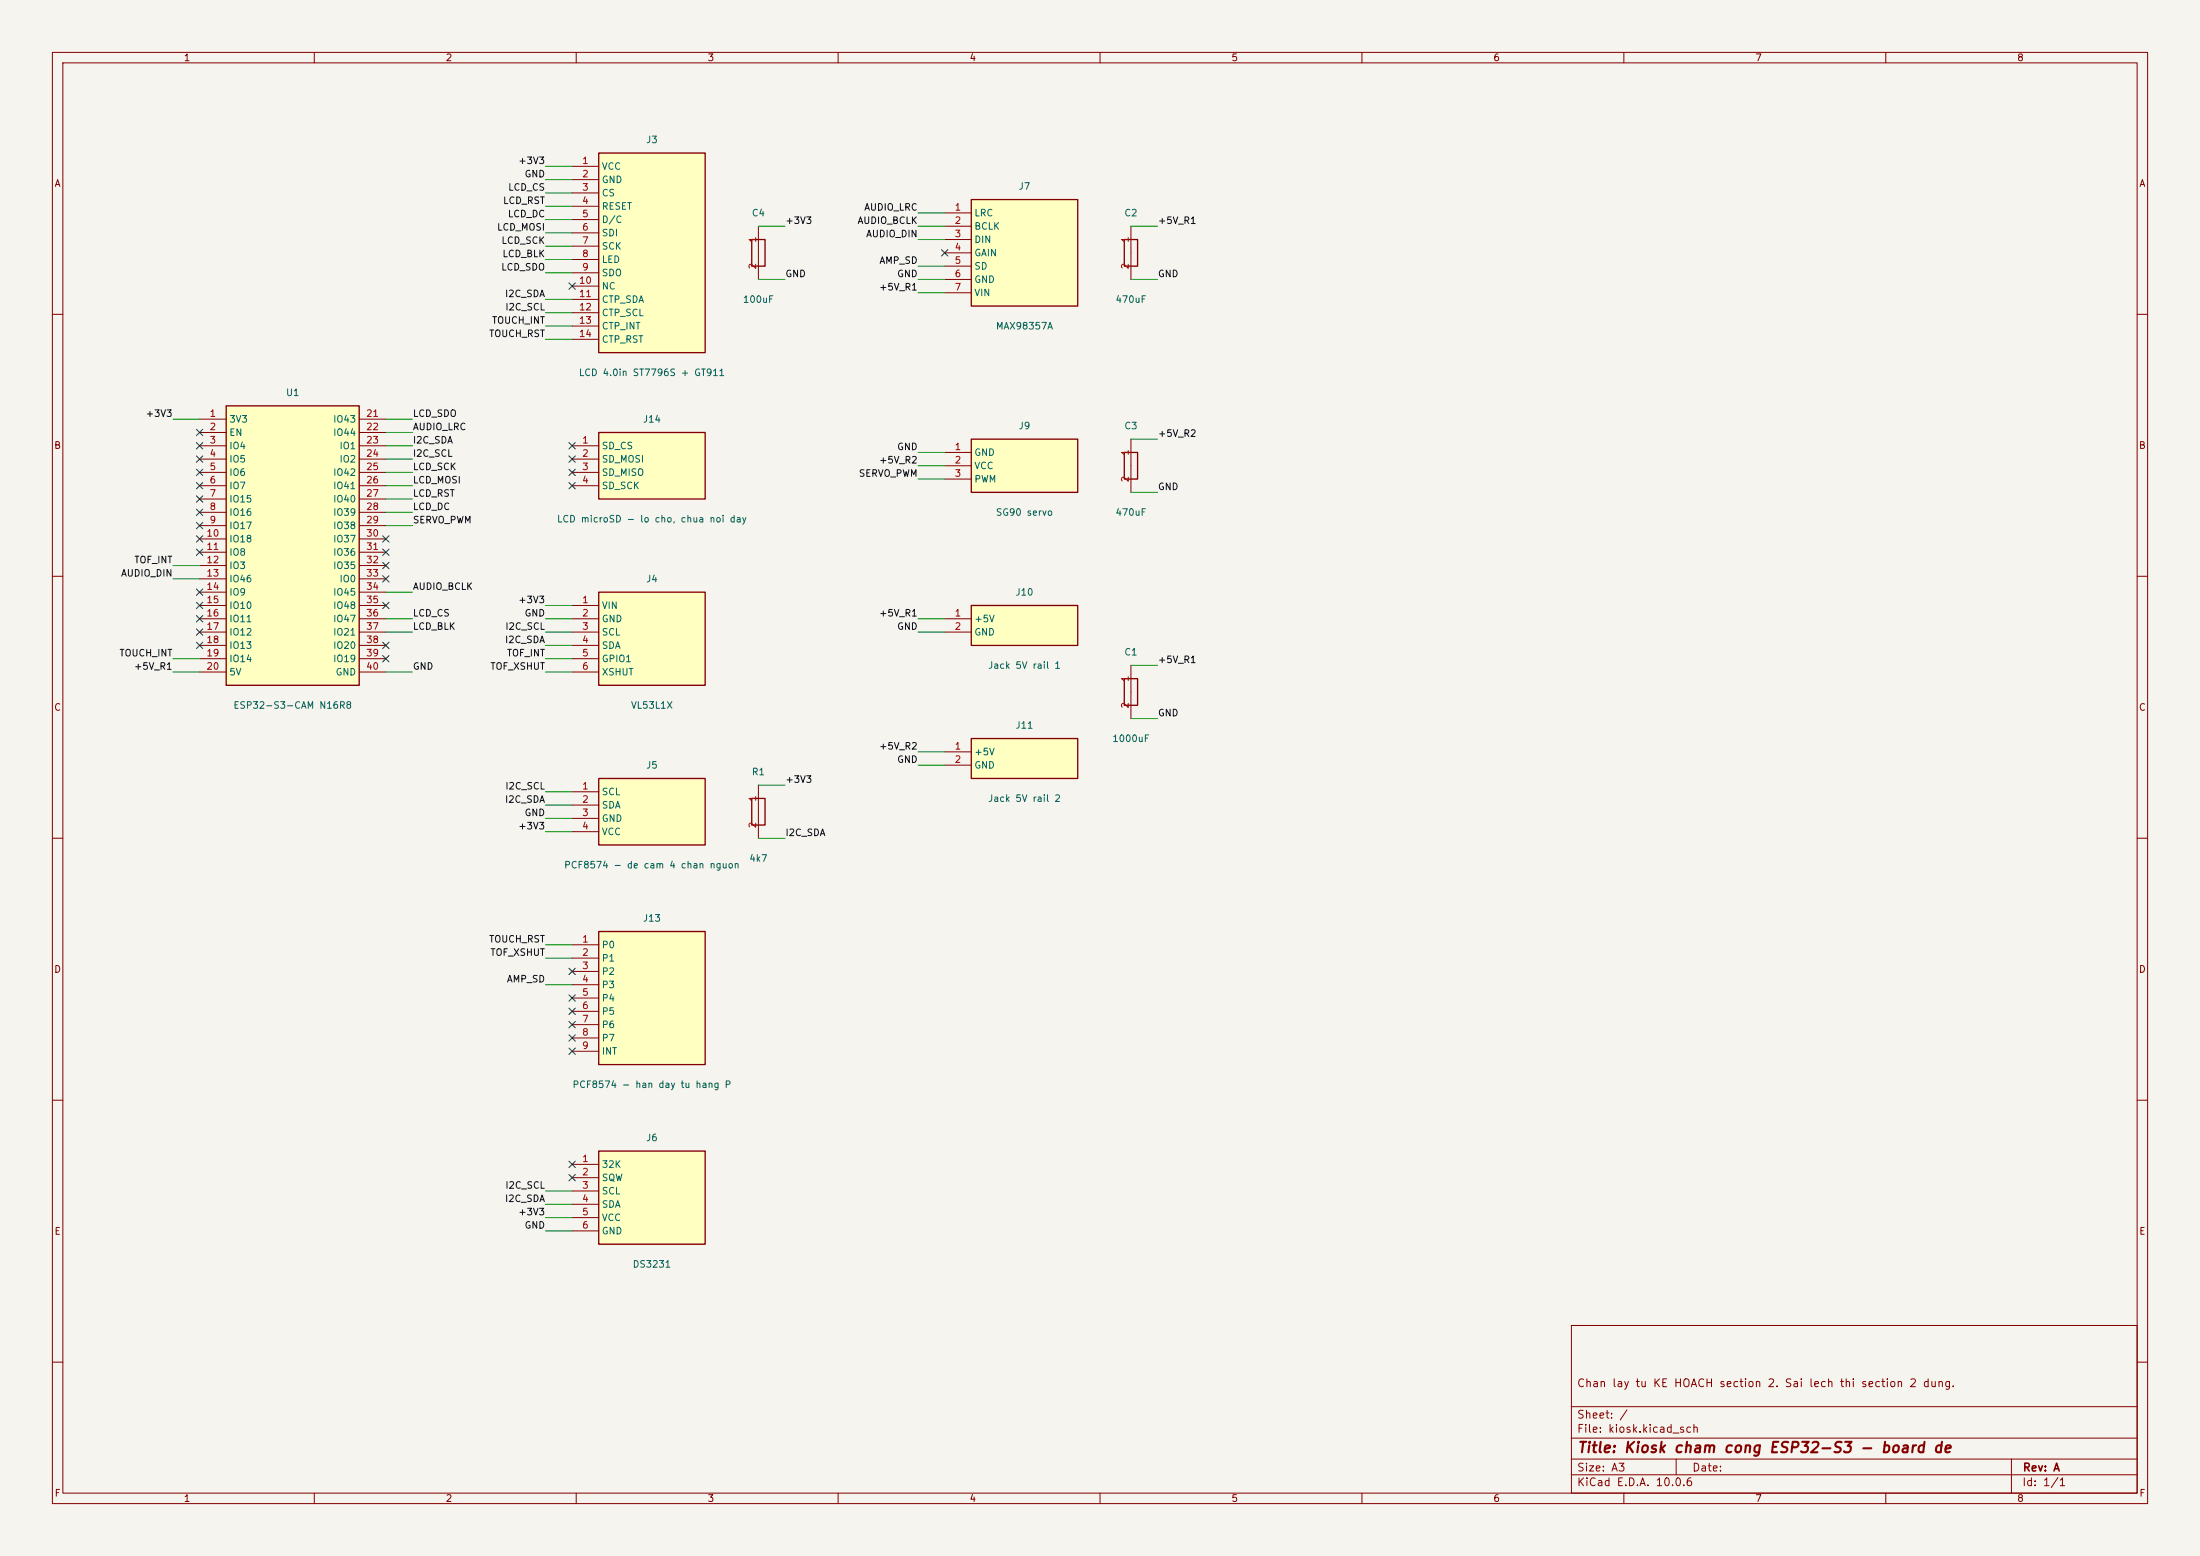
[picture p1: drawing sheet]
<svg xmlns="http://www.w3.org/2000/svg" width="420mm" height="297mm" viewBox="0 0 420 297" stroke-linecap="round" stroke-linejoin="round" font-family="sans-serif">
<path d="M0 0h420v297h-420z" fill="#f5f4ef" stroke="#f5f4ef" stroke-width=".19"/>
<g fill="none" stroke="#840000" stroke-width=".19">
<path d="M10 10h400v277h-400zM12 12h396v273h-396zM60 10v2M110 10v2M160 10v2M210 10v2M260 10v2M310 10v2M360 10v2M10 60h2M408 60h2M10 110h2"/>
<path d="M408 110h2M10 160h2M408 160h2M10 210h2M408 210h2M300 253h108v32h-108zM10 260h2M300 278.5h108M300 274.5h108M300 268.5h108M320 278.5v3M384 278.5v6.5"/>
<path d="M408 260h2M60 285v2M110 285v2M160 285v2M210 285v2M260 285v2M300 281.5h108M310 285v2M360 285v2"/>
</g>
<path d="M185.4 38.1h20.3v20.3h-20.3z" fill="#ffffc2"/>
<path d="M185.4 38.1h20.3v20.3h-20.3zM143.5 45.7h2.5v5.1h-2.5z" fill="none" stroke="#840000" stroke-width=".25"/>
<path d="M144.8 43.2v10.1M180.3 40.6h5.1M180.3 43.2h5.1M180.3 45.7h5.1M180.3 48.3h5.1M180.3 50.8h5.1M180.3 53.3h5.1M180.3 55.9h5.1" fill="none" stroke="#840000" stroke-width=".19"/>
<path d="M114.3 219.7h20.3v17.8h-20.3z" fill="#ffffc2"/>
<path d="M114.3 219.7h20.3v17.8h-20.3z" fill="none" stroke="#840000" stroke-width=".25"/>
<path d="M109.2 222.2h5.1M109.2 224.8h5.1M109.2 227.3h5.1M109.2 229.9h5.1M109.2 232.4h5.1M109.2 234.9h5.1" fill="none" stroke="#840000" stroke-width=".19"/>
<path d="M114.3 177.8h20.3v25.4h-20.3z" fill="#ffffc2"/>
<path d="M114.3 177.8h20.3v25.4h-20.3z" fill="none" stroke="#840000" stroke-width=".25"/>
<path d="M109.2 180.3h5.1M109.2 182.9h5.1M109.2 185.4h5.1M109.2 188h5.1M109.2 190.5h5.1M109.2 193h5.1M109.2 195.6h5.1M109.2 198.1h5.1M109.2 200.7h5.1" fill="none" stroke="#840000" stroke-width=".19"/>
<path d="M114.3 113h20.3v17.8h-20.3z" fill="#ffffc2"/>
<path d="M114.3 113h20.3v17.8h-20.3zM143.5 152.4h2.5v5.1h-2.5z" fill="none" stroke="#840000" stroke-width=".25"/>
<path d="M109.2 115.6h5.1M109.2 118.1h5.1M109.2 120.7h5.1M109.2 123.2h5.1M109.2 125.7h5.1M109.2 128.3h5.1M144.8 149.9v10.1" fill="none" stroke="#840000" stroke-width=".19"/>
<path d="M43.2 77.5h25.4v53.3h-25.4z" fill="#ffffc2"/>
<path d="M43.2 77.5h25.4v53.3h-25.4z" fill="none" stroke="#840000" stroke-width=".25"/>
<g fill="none" stroke="#840000" stroke-width=".19">
<path d="M38.1 80h5.1M38.1 82.6h5.1M38.1 85.1h5.1M38.1 87.6h5.1M38.1 90.2h5.1M38.1 92.7h5.1M38.1 95.3h5.1M38.1 97.8h5.1M68.6 80h5.1M68.6 82.6h5.1M68.6 85.1h5.1M68.6 87.6h5.1"/>
<path d="M68.6 90.2h5.1M68.6 92.7h5.1M68.6 95.3h5.1M68.6 97.8h5.1M38.1 100.3h5.1M38.1 102.9h5.1M38.1 105.4h5.1M38.1 108h5.1M38.1 110.5h5.1M38.1 113h5.1M38.1 115.6h5.1M38.1 118.1h5.1"/>
<path d="M68.6 100.3h5.1M68.6 102.9h5.1M68.6 105.4h5.1M68.6 108h5.1M68.6 110.5h5.1M68.6 113h5.1M68.6 115.6h5.1M68.6 118.1h5.1M38.1 120.7h5.1M38.1 123.2h5.1M38.1 125.7h5.1M38.1 128.3h5.1"/>
<path d="M68.6 120.7h5.1M68.6 123.2h5.1M68.6 125.7h5.1M68.6 128.3h5.1"/>
</g>
<path d="M185.4 115.6h20.3v7.6h-20.3z" fill="#ffffc2"/>
<path d="M185.4 115.6h20.3v7.6h-20.3z" fill="none" stroke="#840000" stroke-width=".25"/>
<path d="M180.3 118.1h5.1M180.3 120.7h5.1" fill="none" stroke="#840000" stroke-width=".19"/>
<path d="M114.3 148.6h20.3v12.7h-20.3z" fill="#ffffc2"/>
<path d="M114.3 148.6h20.3v12.7h-20.3z" fill="none" stroke="#840000" stroke-width=".25"/>
<path d="M109.2 151.1h5.1M109.2 153.7h5.1M109.2 156.2h5.1M109.2 158.8h5.1" fill="none" stroke="#840000" stroke-width=".19"/>
<path d="M114.3 29.2h20.3v38.1h-20.3z" fill="#ffffc2"/>
<path d="M114.3 29.2h20.3v38.1h-20.3z" fill="none" stroke="#840000" stroke-width=".25"/>
<g fill="none" stroke="#840000" stroke-width=".19">
<path d="M109.2 31.8h5.1M109.2 34.3h5.1M109.2 36.8h5.1M109.2 39.4h5.1M109.2 41.9h5.1M109.2 44.5h5.1M109.2 47h5.1M109.2 49.5h5.1M109.2 52.1h5.1M109.2 54.6h5.1M109.2 57.2h5.1M109.2 59.7h5.1"/>
<path d="M109.2 62.2h5.1M109.2 64.8h5.1"/>
</g>
<path d="M114.3 82.6h20.3v12.7h-20.3z" fill="#ffffc2"/>
<path d="M214.6 45.7h2.6v5.1h-2.6zM114.3 82.6h20.3v12.7h-20.3z" fill="none" stroke="#840000" stroke-width=".25"/>
<path d="M215.9 43.2v10.1M109.2 85.1h5.1M109.2 87.6h5.1M109.2 90.2h5.1M109.2 92.7h5.1" fill="none" stroke="#840000" stroke-width=".19"/>
<path d="M185.4 83.8h20.3v10.2h-20.3z" fill="#ffffc2"/>
<path d="M185.4 83.8h20.3v10.2h-20.3zM214.6 86.4h2.6v5h-2.6zM214.6 129.5h2.6v5.1h-2.6z" fill="none" stroke="#840000" stroke-width=".25"/>
<path d="M180.3 86.4h5.1M180.3 88.9h5.1M180.3 91.4h5.1M215.9 83.8v10.2M215.9 127v10.2" fill="none" stroke="#840000" stroke-width=".19"/>
<path d="M185.4 141h20.3v7.6h-20.3z" fill="#ffffc2"/>
<path d="M185.4 141h20.3v7.6h-20.3z" fill="none" stroke="#840000" stroke-width=".25"/>
<path d="M180.3 143.5h5.1M180.3 146.1h5.1" fill="none" stroke="#840000" stroke-width=".19"/>
<g fill="none" stroke="#009600" stroke-width=".19">
<path d="M104.1 39.4h5.1M104.1 31.8h5.1M104.1 34.3h5.1M104.1 36.8h5.1M104.1 41.9h5.1M104.1 44.5h5.1M104.1 47h5.1M104.1 49.5h5.1M104.1 52.1h5.1M104.1 57.2h5.1M104.1 59.7h5.1M144.8 53.3h5.1"/>
<path d="M144.8 43.2h5.1M175.3 53.3h5M175.3 45.7h5M175.3 50.8h5M175.3 40.6h5M175.3 43.2h5M175.3 55.9h5M215.9 53.3h5.1M215.9 43.2h5.1M104.1 62.2h5.1M104.1 64.8h5.1M33 80h5.1"/>
<path d="M73.7 80h5M73.7 92.7h5M73.7 95.3h5M73.7 97.8h5M73.7 82.6h5M73.7 85.1h5M73.7 87.6h5M73.7 90.2h5M175.3 86.4h5M175.3 88.9h5M175.3 91.4h5M215.9 83.8h5.1"/>
<path d="M215.9 94h5.1M33 108h5.1M33 110.5h5.1M73.7 118.1h5M73.7 100.3h5M73.7 113h5M104.1 118.1h5.1M104.1 115.6h5.1M175.3 118.1h5M33 125.7h5.1M33 128.3h5.1M73.7 120.7h5"/>
<path d="M73.7 128.3h5M104.1 125.7h5.1M104.1 120.7h5.1M104.1 123.2h5.1M104.1 128.3h5.1M175.3 120.7h5M215.9 127h5.1M215.9 137.2h5.1M104.1 156.2h5.1M104.1 151.1h5.1M104.1 153.7h5.1M104.1 158.8h5.1"/>
<path d="M144.8 149.9h5.1M175.3 146.1h5M175.3 143.5h5M144.8 160h5.1M104.1 180.3h5.1M104.1 182.9h5.1M104.1 188h5.1M104.1 234.9h5.1M104.1 232.4h5.1M104.1 227.3h5.1M104.1 229.9h5.1"/>
</g>
<g fill="none" stroke="#000084" stroke-width=".19">
<path d="M108.6 54l1.2 1.2M109.8 54l-1.2 1.2M179.7 47.7l1.2 1.2M180.9 47.7l-1.2 1.2M37.5 99.7l1.2 1.2M37.5 97.2l1.2 1.2M37.5 92.1l1.2 1.2M37.5 89.6l1.2 1.2M37.5 87l1.2 1.2M37.5 84.5l1.2 1.2M37.5 94.6l1.2 1.3M37.5 81.9l1.2 1.3"/>
<path d="M38.7 99.7l-1.2 1.2M38.7 97.2l-1.2 1.2M38.7 92.1l-1.2 1.2M38.7 89.6l-1.2 1.2M38.7 87l-1.2 1.2M38.7 84.5l-1.2 1.2M38.7 94.6l-1.2 1.3M38.7 81.9l-1.2 1.3M108.6 87l1.2 1.2M108.6 84.5l1.2 1.2M108.6 92.1l1.2 1.2M108.6 89.6l1.2 1.2"/>
<path d="M109.8 87l-1.2 1.2M109.8 84.5l-1.2 1.2M109.8 92.1l-1.2 1.2M109.8 89.6l-1.2 1.2M37.5 104.8l1.2 1.2M37.5 102.3l1.2 1.2M37.5 117.5l1.2 1.2M37.5 115l1.2 1.2M37.5 112.4l1.2 1.2M38.7 104.8l-1.2 1.2M38.7 102.3l-1.2 1.2M38.7 117.5l-1.2 1.2"/>
<path d="M38.7 115l-1.2 1.2M38.7 112.4l-1.2 1.2M73.1 115l1.2 1.2M73.1 109.9l1.2 1.2M73.1 107.3l1.2 1.3M73.1 104.8l1.2 1.2M73.1 102.3l1.2 1.2M74.3 115l-1.2 1.2M74.3 109.9l-1.2 1.2M74.3 107.3l-1.2 1.3M74.3 104.8l-1.2 1.2M74.3 102.3l-1.2 1.2"/>
<path d="M37.5 122.6l1.2 1.2M37.5 120l1.2 1.3M38.7 122.6l-1.2 1.2M38.7 120l-1.2 1.3M73.1 125.1l1.2 1.2M73.1 122.6l1.2 1.2M74.3 125.1l-1.2 1.2M74.3 122.6l-1.2 1.2M108.6 192.4l1.2 1.2M108.6 195l1.2 1.2M108.6 197.5l1.2 1.2M108.6 184.8l1.2 1.2"/>
<path d="M108.6 189.9l1.2 1.2M109.8 192.4l-1.2 1.2M109.8 195l-1.2 1.2M109.8 197.5l-1.2 1.2M109.8 184.8l-1.2 1.2M109.8 189.9l-1.2 1.2M108.6 200.1l1.2 1.2M109.8 200.1l-1.2 1.2M108.6 221.6l1.2 1.3M108.6 224.2l1.2 1.2M109.8 221.6l-1.2 1.3M109.8 224.2l-1.2 1.2"/>
</g>
<text font-size="2" fill="#840000" x="301" y="277.8">Title: Kiosk cham cong ESP32-S3 - board de</text>
<g font-size="1.5" fill="#840000">
<text x="300.9" y="265.1">Chan lay tu KE HOACH section 2. Sai lech thi section 2 dung.</text>
<text x="300.9" y="273.8">File: kiosk.kicad_sch</text>
<text x="300.9" y="271.1">Sheet: /</text>
<text x="300.9" y="281.2">Size: A3</text>
<text x="322.9" y="281.2">Date:</text>
<text x="386" y="281.2">Rev: A</text>
<text x="300.9" y="284">KiCad E.D.A. 10.0.6</text>
<text x="385.9" y="284">Id: 1/1</text>
</g>
<g font-size="1.3" fill="#840000">
<text x="35" y="12">1</text>
<text x="85" y="12">2</text>
<text x="135" y="12">3</text>
<text x="185" y="12">4</text>
<text x="235" y="12">5</text>
<text x="285" y="12">6</text>
<text x="335" y="12">7</text>
<text x="385" y="12">8</text>
<text x="10.3" y="36">A</text>
<text x="408.3" y="36">A</text>
<text x="10.2" y="86">B</text>
<text x="408.2" y="86">B</text>
<text x="10.2" y="136">C</text>
<text x="408.2" y="136">C</text>
<text x="10.2" y="186">D</text>
<text x="408.2" y="186">D</text>
<text x="10.3" y="236">E</text>
<text x="408.3" y="236">E</text>
<text x="10.3" y="286">F</text>
<text x="35" y="287">1</text>
<text x="85" y="287">2</text>
<text x="135" y="287">3</text>
<text x="185" y="287">4</text>
<text x="235" y="287">5</text>
<text x="285" y="287">6</text>
<text x="335" y="287">7</text>
<text x="385" y="287">8</text>
<text x="408.3" y="286">F</text>
</g>
<g font-size="1.3" fill="#006464">
<text x="123.2" y="27.6">J3</text>
<text x="114.8" y="32.7">VCC</text>
<text x="114.8" y="35.3">GND</text>
<text x="114.8" y="37.8">CS</text>
<text x="114.8" y="40.3">RESET</text>
<text x="143.4" y="41.6">C4</text>
<text x="185.9" y="41.6">LRC</text>
<text x="194.4" y="36.5">J7</text>
<text x="214.5" y="41.6">C2</text>
<text x="114.8" y="42.9">D/C</text>
<text x="114.8" y="45.4">SDI</text>
<text x="114.8" y="48">SCK</text>
<text x="185.9" y="44.1">BCLK</text>
<text x="185.9" y="46.7">DIN</text>
<text x="114.8" y="50.5">LED</text>
<text x="114.8" y="53">SDO</text>
<text x="185.9" y="49.2">GAIN</text>
<text x="185.9" y="51.8">SD</text>
<text x="114.8" y="55.6">NC</text>
<text x="114.8" y="58.1">CTP_SDA</text>
<text x="141.7" y="58.1">100uF</text>
<text x="185.9" y="54.3">GND</text>
<text x="185.9" y="56.8">VIN</text>
<text x="212.8" y="58.1">470uF</text>
<text x="114.8" y="60.7">CTP_SCL</text>
<text x="114.8" y="63.2">CTP_INT</text>
<text x="114.8" y="65.7">CTP_RST</text>
<text x="190" y="63.2">MAX98357A</text>
<text x="54.5" y="75.9">U1</text>
<text x="110.4" y="72.1">LCD 4.0in ST7796S + GT911</text>
<text x="43.7" y="81">3V3</text>
<text x="43.7" y="83.5">EN</text>
<text x="63.5" y="81">IO43</text>
<text x="63.5" y="83.5">IO44</text>
<text x="122.6" y="81">J14</text>
<text x="194.4" y="82.2">J9</text>
<text x="214.5" y="82.2">C3</text>
<text x="43.7" y="86.1">IO4</text>
<text x="43.7" y="88.6">IO5</text>
<text x="64.7" y="86.1">IO1</text>
<text x="64.7" y="88.6">IO2</text>
<text x="114.8" y="86.1">SD_CS</text>
<text x="114.8" y="88.6">SD_MOSI</text>
<text x="185.9" y="87.3">GND</text>
<text x="185.9" y="89.9">VCC</text>
<text x="43.7" y="91.1">IO6</text>
<text x="43.7" y="93.7">IO7</text>
<text x="63.5" y="91.1">IO42</text>
<text x="63.5" y="93.7">IO41</text>
<text x="114.8" y="91.1">SD_MISO</text>
<text x="114.8" y="93.7">SD_SCK</text>
<text x="185.9" y="92.4">PWM</text>
<text x="43.7" y="96.2">IO15</text>
<text x="43.7" y="98.8">IO16</text>
<text x="43.7" y="101.3">IO17</text>
<text x="63.5" y="96.2">IO40</text>
<text x="63.5" y="98.8">IO39</text>
<text x="63.5" y="101.3">IO38</text>
<text x="106.2" y="100">LCD microSD - lo cho, chua noi day</text>
<text x="190" y="98.8">SG90 servo</text>
<text x="212.8" y="98.8">470uF</text>
<text x="43.7" y="103.8">IO18</text>
<text x="43.7" y="106.4">IO8</text>
<text x="63.5" y="103.8">IO37</text>
<text x="63.5" y="106.4">IO36</text>
<text x="43.7" y="108.9">IO3</text>
<text x="43.7" y="111.5">IO46</text>
<text x="43.7" y="114">IO9</text>
<text x="63.5" y="108.9">IO35</text>
<text x="63.5" y="114">IO45</text>
<text x="64.7" y="111.5">IO0</text>
<text x="123.2" y="111.5">J4</text>
<text x="193.8" y="114">J10</text>
<text x="43.7" y="116.5">IO10</text>
<text x="43.7" y="119.1">IO11</text>
<text x="63.5" y="116.5">IO48</text>
<text x="63.5" y="119.1">IO47</text>
<text x="114.8" y="116.5">VIN</text>
<text x="114.8" y="119.1">GND</text>
<text x="185.9" y="119.1">+5V</text>
<text x="43.7" y="121.6">IO12</text>
<text x="43.7" y="124.2">IO13</text>
<text x="63.5" y="121.6">IO21</text>
<text x="63.5" y="124.2">IO20</text>
<text x="114.8" y="121.6">SCL</text>
<text x="114.8" y="124.2">SDA</text>
<text x="185.9" y="121.6">GND</text>
<text x="214.5" y="125.4">C1</text>
<text x="43.7" y="126.7">IO14</text>
<text x="43.7" y="129.2">5V</text>
<text x="63.5" y="126.7">IO19</text>
<text x="64" y="129.2">GND</text>
<text x="114.8" y="126.7">GPIO1</text>
<text x="114.8" y="129.2">XSHUT</text>
<text x="188.5" y="128">Jack 5V rail 1</text>
<text x="44.4" y="135.6">ESP32-S3-CAM N16R8</text>
<text x="120.3" y="135.6">VL53L1X</text>
<text x="193.8" y="139.4">J11</text>
<text x="212.2" y="141.9">1000uF</text>
<text x="123.2" y="147">J5</text>
<text x="143.4" y="148.3">R1</text>
<text x="185.9" y="144.5">+5V</text>
<text x="185.9" y="147">GND</text>
<text x="114.8" y="152.1">SCL</text>
<text x="114.8" y="154.6">SDA</text>
<text x="188.5" y="153.4">Jack 5V rail 2</text>
<text x="114.8" y="157.2">GND</text>
<text x="114.8" y="159.7">VCC</text>
<text x="107.6" y="166.1">PCF8574 - de cam 4 chan nguon</text>
<text x="142.9" y="164.8">4k7</text>
<text x="122.6" y="176.2">J13</text>
<text x="114.8" y="181.3">P0</text>
<text x="114.8" y="183.8">P1</text>
<text x="114.8" y="186.4">P2</text>
<text x="114.8" y="188.9">P3</text>
<text x="114.8" y="191.5">P4</text>
<text x="114.8" y="194">P5</text>
<text x="114.8" y="196.5">P6</text>
<text x="114.8" y="199.1">P7</text>
<text x="114.8" y="201.6">INT</text>
<text x="109.2" y="208">PCF8574 - han day tu hang P</text>
<text x="123.2" y="218.1">J6</text>
<text x="114.8" y="223.2">32K</text>
<text x="114.8" y="225.8">SQW</text>
<text x="114.8" y="228.3">SCL</text>
<text x="114.8" y="230.8">SDA</text>
<text x="114.8" y="233.4">VCC</text>
<text x="114.8" y="235.9">GND</text>
<text x="120.7" y="242.3">DS3231</text>
</g>
<g font-size="1.3" fill="#0f0f0f">
<text x="98.8" y="31.6">+3V3</text>
<text x="100" y="34.2">GND</text>
<text x="95.9" y="39.2">LCD_RST</text>
<text x="96.8" y="41.8">LCD_DC</text>
<text x="96.9" y="36.7">LCD_CS</text>
<text x="164.9" y="40.5">AUDIO_LRC</text>
<text x="94.8" y="44.3">LCD_MOSI</text>
<text x="95.6" y="46.9">LCD_SCK</text>
<text x="149.8" y="43.1">+3V3</text>
<text x="163.6" y="43.1">AUDIO_BCLK</text>
<text x="165.2" y="45.6">AUDIO_DIN</text>
<text x="221" y="43.1">+5V_R1</text>
<text x="95.6" y="51.9">LCD_SDO</text>
<text x="95.8" y="49.4">LCD_BLK</text>
<text x="149.8" y="53.2">GND</text>
<text x="167.8" y="50.7">AMP_SD</text>
<text x="171.2" y="53.2">GND</text>
<text x="221" y="53.2">GND</text>
<text x="96.3" y="57">I2C_SDA</text>
<text x="96.4" y="59.6">I2C_SCL</text>
<text x="167.7" y="55.8">+5V_R1</text>
<text x="93.3" y="64.6">TOUCH_RST</text>
<text x="93.8" y="62.1">TOUCH_INT</text>
<text x="27.7" y="79.9">+3V3</text>
<text x="78.7" y="79.9">LCD_SDO</text>
<text x="78.7" y="82.4">AUDIO_LRC</text>
<text x="221" y="83.7">+5V_R2</text>
<text x="78.7" y="85">I2C_SDA</text>
<text x="78.7" y="87.5">I2C_SCL</text>
<text x="167.7" y="88.8">+5V_R2</text>
<text x="171.2" y="86.2">GND</text>
<text x="78.7" y="92.6">LCD_MOSI</text>
<text x="78.7" y="95.1">LCD_RST</text>
<text x="78.7" y="90">LCD_SCK</text>
<text x="163.8" y="91.3">SERVO_PWM</text>
<text x="221" y="93.9">GND</text>
<text x="78.7" y="97.7">LCD_DC</text>
<text x="78.7" y="100.2">SERVO_PWM</text>
<text x="25.5" y="107.8">TOF_INT</text>
<text x="23" y="110.4">AUDIO_DIN</text>
<text x="78.7" y="112.9">AUDIO_BCLK</text>
<text x="78.7" y="118">LCD_CS</text>
<text x="98.8" y="115.4">+3V3</text>
<text x="100" y="118">GND</text>
<text x="167.7" y="118">+5V_R1</text>
<text x="22.7" y="125.6">TOUCH_INT</text>
<text x="78.7" y="120.5">LCD_BLK</text>
<text x="96.3" y="123.1">I2C_SDA</text>
<text x="96.4" y="120.5">I2C_SCL</text>
<text x="96.7" y="125.6">TOF_INT</text>
<text x="171.2" y="120.5">GND</text>
<text x="25.5" y="128.1">+5V_R1</text>
<text x="78.7" y="128.1">GND</text>
<text x="93.5" y="128.1">TOF_XSHUT</text>
<text x="221" y="126.9">+5V_R1</text>
<text x="221" y="137">GND</text>
<text x="167.7" y="143.4">+5V_R2</text>
<text x="149.8" y="149.7">+3V3</text>
<text x="171.2" y="145.9">GND</text>
<text x="96.3" y="153.5">I2C_SDA</text>
<text x="96.4" y="151">I2C_SCL</text>
<text x="98.8" y="158.6">+3V3</text>
<text x="100" y="156.1">GND</text>
<text x="149.8" y="159.9">I2C_SDA</text>
<text x="93.3" y="180.2">TOUCH_RST</text>
<text x="93.5" y="182.8">TOF_XSHUT</text>
<text x="96.7" y="187.8">AMP_SD</text>
<text x="96.4" y="227.2">I2C_SCL</text>
<text x="96.3" y="229.7">I2C_SDA</text>
<text x="98.8" y="232.3">+3V3</text>
<text x="100" y="234.8">GND</text>
</g>
<g font-size="1.3" fill="#a90000">
<text x="111" y="31.6">1</text>
<text x="111" y="34.2">2</text>
<text x="111" y="36.7">3</text>
<text x="111" y="39.2">4</text>
<text x="111" y="41.8">5</text>
<text x="182.1" y="40.5">1</text>
<text x="111" y="44.3">6</text>
<text x="111" y="46.9">7</text>
<text x="144.6" y="46.5" transform="rotate(-90 144.6 46.5)">1</text>
<text x="182.1" y="43">2</text>
<text x="182.1" y="45.6">3</text>
<text x="215.8" y="46.5" transform="rotate(-90 215.8 46.5)">1</text>
<text x="111" y="49.4">8</text>
<text x="111" y="51.9">9</text>
<text x="144.6" y="51.5" transform="rotate(-90 144.6 51.5)">2</text>
<text x="182.1" y="48.1">4</text>
<text x="182.1" y="50.7">5</text>
<text x="182.1" y="53.2">6</text>
<text x="215.8" y="51.5" transform="rotate(-90 215.8 51.5)">2</text>
<text x="110.4" y="54.5">10</text>
<text x="110.4" y="57">11</text>
<text x="110.4" y="59.6">12</text>
<text x="182.1" y="55.7">7</text>
<text x="110.4" y="62.1">13</text>
<text x="110.4" y="64.6">14</text>
<text x="39.9" y="79.9">1</text>
<text x="39.9" y="82.4">2</text>
<text x="69.8" y="79.9">21</text>
<text x="69.8" y="82.4">22</text>
<text x="39.9" y="85">3</text>
<text x="39.9" y="87.5">4</text>
<text x="69.8" y="85">23</text>
<text x="69.8" y="87.5">24</text>
<text x="111" y="85">1</text>
<text x="111" y="87.5">2</text>
<text x="182.1" y="86.2">1</text>
<text x="182.1" y="88.8">2</text>
<text x="215.8" y="87.1" transform="rotate(-90 215.8 87.1)">1</text>
<text x="39.9" y="90">5</text>
<text x="39.9" y="92.6">6</text>
<text x="39.9" y="95.1">7</text>
<text x="69.8" y="90">25</text>
<text x="69.8" y="92.6">26</text>
<text x="69.8" y="95.1">27</text>
<text x="111" y="90">3</text>
<text x="111" y="92.6">4</text>
<text x="182.1" y="91.3">3</text>
<text x="215.8" y="92.2" transform="rotate(-90 215.8 92.2)">2</text>
<text x="39.9" y="97.7">8</text>
<text x="39.9" y="100.2">9</text>
<text x="69.8" y="97.7">28</text>
<text x="69.8" y="100.2">29</text>
<text x="39.3" y="102.7">10</text>
<text x="39.3" y="105.3">11</text>
<text x="39.3" y="107.8">12</text>
<text x="69.8" y="102.7">30</text>
<text x="69.8" y="105.3">31</text>
<text x="69.8" y="107.8">32</text>
<text x="39.3" y="110.4">13</text>
<text x="39.3" y="112.9">14</text>
<text x="69.8" y="110.4">33</text>
<text x="69.8" y="112.9">34</text>
<text x="39.3" y="115.4">15</text>
<text x="39.3" y="118">16</text>
<text x="69.8" y="115.4">35</text>
<text x="69.8" y="118">36</text>
<text x="111" y="115.4">1</text>
<text x="111" y="118">2</text>
<text x="182.1" y="118">1</text>
<text x="39.3" y="120.5">17</text>
<text x="39.3" y="123.1">18</text>
<text x="39.3" y="125.6">19</text>
<text x="69.8" y="120.5">37</text>
<text x="69.8" y="123.1">38</text>
<text x="69.8" y="125.6">39</text>
<text x="111" y="120.5">3</text>
<text x="111" y="123.1">4</text>
<text x="111" y="125.6">5</text>
<text x="182.1" y="120.5">2</text>
<text x="39.3" y="128.1">20</text>
<text x="69.8" y="128.1">40</text>
<text x="111" y="128.1">6</text>
<text x="215.8" y="130.3" transform="rotate(-90 215.8 130.3)">1</text>
<text x="215.8" y="135.4" transform="rotate(-90 215.8 135.4)">2</text>
<text x="182.1" y="143.4">1</text>
<text x="182.1" y="145.9">2</text>
<text x="111" y="151">1</text>
<text x="111" y="153.5">2</text>
<text x="144.6" y="153.1" transform="rotate(-90 144.6 153.1)">1</text>
<text x="111" y="156.1">3</text>
<text x="111" y="158.6">4</text>
<text x="144.6" y="158.2" transform="rotate(-90 144.6 158.2)">2</text>
<text x="111" y="180.2">1</text>
<text x="111" y="182.7">2</text>
<text x="111" y="185.3">3</text>
<text x="111" y="187.8">4</text>
<text x="111" y="190.4">5</text>
<text x="111" y="192.9">6</text>
<text x="111" y="195.4">7</text>
<text x="111" y="198">8</text>
<text x="111" y="200.5">9</text>
<text x="111" y="222.1">1</text>
<text x="111" y="224.7">2</text>
<text x="111" y="227.2">3</text>
<text x="111" y="229.7">4</text>
<text x="111" y="232.3">5</text>
<text x="111" y="234.8">6</text>
</g>
</svg>
